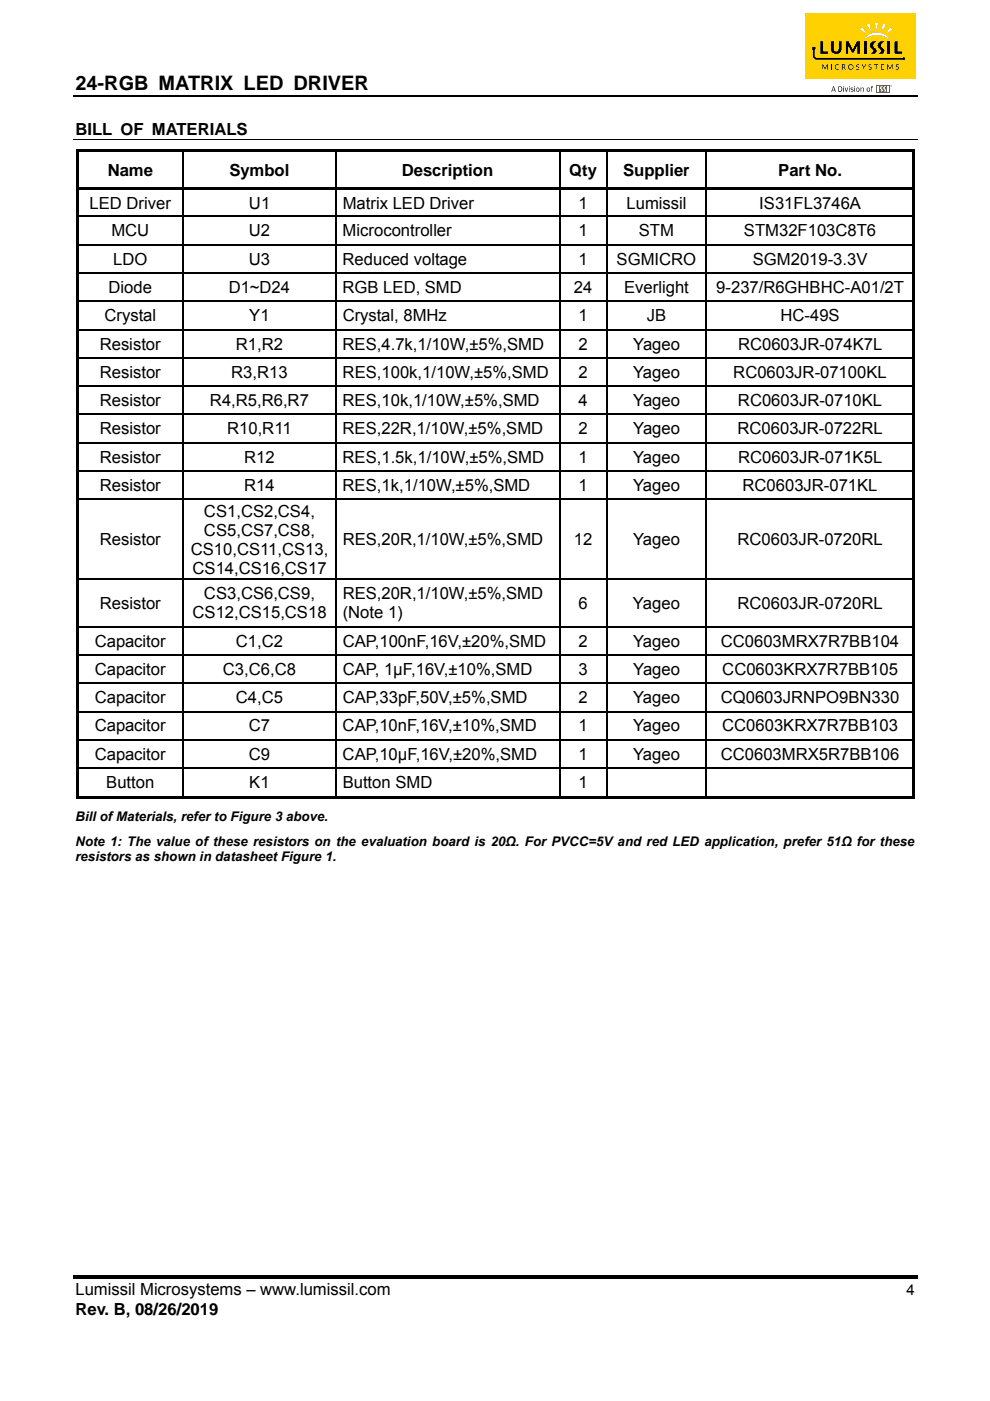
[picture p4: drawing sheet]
<svg xmlns="http://www.w3.org/2000/svg" width="210mm" height="297mm" viewBox="0 0 210 297" stroke-linecap="round" stroke-linejoin="round" font-family="sans-serif">
<path d="M15.5 20.4h179" fill="none" stroke="#000" stroke-width=".34"/>
<path d="M15.5 270.3h179v.7h-179z" fill="#000"/>
<path d="M170.8 2.8h23.4v13.9h-23.4z" fill="#ffd100"/>
<g fill="#000">
<path d="M174.4 13.6h.2l.4 .8 .4-.7 .2-.1v1.2h-.2v-1l-.4 .8-.5-.8-.1 1zM176.3 13.6h.1v1.2h-.1zM177.1 13.9a.46 .46 0 0 1 .8-.1 .45 .45 0 0 0-.6 .1 .45 .45 0 0 0 0 .6 .45 .45 0 0 0 .6 0 .53 .53 0 0 1-.7 .1 .53 .53 0 0 1-.1-.7zM181.7 13.8l.3-.2 .3 .1-.1 .1a.23 .23 0 0 0-.3-.1 .23 .23 0 0 0-.1 .4 .23 .23 0 0 0 .3 0 .35 .35 0 0 1 0 .6 .35 .35 0 0 1-.5-.2h.1a.25 .25 0 0 0 .3 .2 .25 .25 0 0 0 .1-.4 .25 .25 0 0 0-.3-.1l-.2-.1zM182.8 13.6l.1 .1 .3 .5 .3-.5 .2-.1-.4 .7v.5h-.1v-.5zM184.3 13.8l.3-.2 .3 .1-.1 .1a.23 .23 0 0 0-.3-.1 .23 .23 0 0 0-.1 .4 .23 .23 0 0 0 .3 0 .34 .34 0 0 1 .1 .6 .34 .34 0 0 1-.6-.2h.1a.25 .25 0 0 0 .3 .2 .25 .25 0 0 0 .1-.4 .25 .25 0 0 0-.3-.1l-.2-.1zM185.4 13.6h.9v.2h-.4v1h-.1v-1h-.4zM186.9 13.6h.6v.2h-.5v.3h.4l-.4 .1v.4h.5v.2h-.6zM188.2 13.6h.1l.4 .8 .5-.8h.1v1.2l-.1-1-.4 .8-.5-.8v1h-.1zM190.1 13.8l.3-.2 .2 .1v.1a.24 .24 0 0 0-.3 0 .24 .24 0 0 0-.1 .3 .24 .24 0 0 0 .3 .1 .34 .34 0 0 1 0 .5 .34 .34 0 0 1-.5-.2h.1a.24 .24 0 0 0 .3 .2 .24 .24 0 0 0 .1-.4 .24 .24 0 0 0-.3-.1l-.2-.2z"/>
<path d="M178.6 13.6h.3a.34 .34 0 0 1 .4 .3 .34 .34 0 0 1-.3 .4l.4 .5h-.1l-.4-.5h-.2v.5h-.1zM178.7 13.8v.4l.5-.1a.28 .28 0 0 0-.2-.3 .28 .28 0 0 0-.3 0z"/>
<path d="M179.9 14.2a.58 .58 0 0 1 1.1 0 .58 .58 0 0 1-1.1 0zM180 14.2a.43 .43 0 0 0 .8 0 .43 .43 0 0 0-.8 0z"/>
</g>
<path d="M188.8 18.2a.2 .2 0 0 1 .4 0 .2 .2 0 0 1-.4 0zM188.9 18.2a.14 .14 0 0 0 .2 0 .14 .14 0 0 0-.2 0zM188.9 18.1l.2 .2h-.2zM188.9 18.1l.1 .1z" fill="#010101"/>
<path d="M185.9 18h2.8v1.7h-2.8z" fill="#c42032"/>
<g fill="#fff">
<path d="M186.2 18.3h.3v1.1h-.3z"/>
<path d="M186.8 18.4h.5a.4 .4 0 0 0-.3 .3 .4 .4 0 0 0 .3 .4l-.2 .3h-.4l.2-.2-.1-.3a.32 .32 0 0 1-.2-.2 .32 .32 0 0 1 .2-.3z"/>
<path d="M187.4 18.5l.5-.2a.47 .47 0 0 0-.2 .4 .47 .47 0 0 0 .2 .4l-.1 .3h-.4l.3-.2-.4-.5z"/>
<path d="M188.2 18.3h.3v1.1h-.3z"/>
</g>
<path d="M174 8.7h.6v2.2h1v.5h-1.6zM176.2 8.7h.7v1.4a.54 .54 0 0 0 .3 .8 .54 .54 0 0 0 .7-.5v-1.7h.6v1a1.29 1.29 0 0 1-1 1.7 1.03 1.03 0 0 1-1.3-1zM179.4 8.7l.6 .1 .9 1.7 .8-1.7 .7-.1v2.7h-.6v-1.7l-.7 1.3-.2 .2-.2-.1-.8-1.4v1.7h-.5zM183.3 8.7h.6v2.7h-.6zM184.8 9a1 1 0 0 1 1.1-.3v.1a.78 .78 0 0 0-.7 .7 .78 .78 0 0 0 .5 .9 .61 .61 0 0 1-.2 1h-.9a.61 .61 0 0 0 .6-.5 .61 .61 0 0 0-.4-.7 .73 .73 0 0 1 0-1.2zM186.4 9a.91 .91 0 0 1 1.2-.2 .77 .77 0 0 0-.7 .7 .77 .77 0 0 0 .5 .9 .61 .61 0 0 1-.2 1h-.9a.61 .61 0 0 0 .6-.5 .61 .61 0 0 0-.4-.7 .73 .73 0 0 1-.1-1.2zM188.2 8.7h.6v2.7h-.6zM189.7 8.7h.7v2.2h.9v.5h-1.6z" fill="#000"/>
<g fill="#fff">
<path d="M183.5 8a3.3 3.3 0 0 1 5.1 .3 4.7 4.7 0 0 0-5.3 0z"/>
<path d="M183.8 5.2l.7-.2 .2 1.6z"/>
<path d="M187.3 5l.6 .2-.9 1.4z"/>
<path d="M185.6 4.8h.7l-.4 1.6z"/>
<path d="M182.4 6.2l.5-.4 .9 1.4z"/>
<path d="M188.8 5.8l.5 .4-1.4 .9z"/>
</g>
<g fill="#000">
<path d="M179.2 18.6h.1l.2 .7 .2-.7h.2l-.3 .9h-.1zM180.4 18.7l.6-.1-.4 .2 .4 .4-.3 .3-.3-.2h.5l-.1-.2a.34 .34 0 0 1-.4-.4zM182.5 18.6l.1 .1 .4-.1 .2 .1v.8h-.1l-.2-.8-.3 .1-.1 .7zM184.9 18.3h.3l-.3 .2 .2 .1-.2 .1v.8l-.2-.8zM172.3 9.9h.7v.7h-.2v1.4l.3 .3h18.3a.31 .31 0 0 1 .5 0 .31 .31 0 0 1-.1 .5 .31 .31 0 0 1-.4-.2h-18.4l-.6-.5zM16.1 31.7h.6v.6h-.6zM16.1 31.7h178v.6h-178zM16.1 32.3h.6v7.5h-.6zM193.5 31.7h.6v.6h-.6zM193.5 32.3h.6v7.5h-.6zM16.1 39.8h178v.5h-178zM16.1 40.3h.6v5.5h-.6z"/>
<path d="M16.1 45.8h.6v.2h-.6zM16.1 46h.6v5.8h-.6zM16.1 51.8h.6v.2h-.6zM16.1 52h.6v5.7h-.6zM16.1 57.7h.6v.3h-.6zM38.8 45.8h.2v.2h-.2zM38.8 51.8h.2v.2h-.2zM38.8 57.7h.2v.3h-.2zM71.1 45.8h.2v.2h-.2zM71.1 51.8h.2v.2h-.2zM71.1 57.7h.2v.3h-.2zM118.6 45.8h.2v.2h-.2z"/>
<path d="M118.6 51.8h.2v.2h-.2zM118.6 57.7h.2v.3h-.2zM128.5 45.8h.3v.2h-.3zM128.5 51.8h.3v.2h-.3zM128.5 57.7h.3v.3h-.3zM149.7 45.8h.3v.2h-.3zM149.7 51.8h.3v.2h-.3zM149.7 57.7h.3v.3h-.3zM193.5 40.3h.6v5.5h-.6zM193.5 45.8h.6v.2h-.6zM193.5 46h.6v5.8h-.6zM193.5 51.8h.6v.2h-.6z"/>
<path d="M193.5 52h.6v5.7h-.6zM193.5 57.7h.6v.3h-.6zM16.1 58h.6v5.8h-.6zM16.1 63.8h.6v.2h-.6zM16.1 64h.6v5.7h-.6zM16.1 69.7h.6v.3h-.6zM16.1 70h.6v5.7h-.6zM16.1 75.7h.6v.3h-.6zM38.8 63.8h.2v.2h-.2zM38.8 69.7h.2v.3h-.2zM38.8 75.7h.2v.3h-.2zM71.1 63.8h.2v.2h-.2z"/>
<path d="M71.1 69.7h.2v.3h-.2zM71.1 75.7h.2v.3h-.2zM118.6 63.8h.2v.2h-.2zM118.6 69.7h.2v.3h-.2zM118.6 75.7h.2v.3h-.2zM128.5 63.8h.3v.2h-.3zM128.5 69.7h.3v.3h-.3zM128.5 75.7h.3v.3h-.3zM149.7 63.8h.3v.2h-.3zM149.7 69.7h.3v.3h-.3zM149.7 75.7h.3v.3h-.3zM193.5 58h.6v5.8h-.6z"/>
<path d="M193.5 63.8h.6v.2h-.6zM193.5 64h.6v5.7h-.6zM193.5 69.7h.6v.3h-.6zM193.5 70h.6v5.7h-.6zM193.5 75.7h.6v.3h-.6zM16.1 76h.6v5.7h-.6zM16.1 81.7h.6v.3h-.6zM16.1 82h.6v5.7h-.6zM16.1 87.7h.6v.3h-.6zM16.1 88h.6v5.7h-.6zM16.1 93.7h.6v.3h-.6zM16.1 94h.6v5.7h-.6z"/>
<path d="M38.8 81.7h.2v.3h-.2zM38.8 87.7h.2v.3h-.2zM38.8 93.7h.2v.3h-.2zM71.1 81.7h.2v.3h-.2zM71.1 87.7h.2v.3h-.2zM71.1 93.7h.2v.3h-.2zM118.6 81.7h.2v.3h-.2zM118.6 87.7h.2v.3h-.2zM118.6 93.7h.2v.3h-.2zM128.5 81.7h.3v.3h-.3zM128.5 87.7h.3v.3h-.3zM128.5 93.7h.3v.3h-.3z"/>
<path d="M149.7 81.7h.3v.3h-.3zM149.7 87.7h.3v.3h-.3zM149.7 93.7h.3v.3h-.3zM193.5 76h.6v5.7h-.6zM193.5 81.7h.6v.3h-.6zM193.5 82h.6v5.7h-.6zM193.5 87.7h.6v.3h-.6zM193.5 88h.6v5.7h-.6zM193.5 93.7h.6v.3h-.6zM193.5 94h.6v5.7h-.6zM16.1 99.7h.6v.3h-.6zM16.1 100h.6v5.7h-.6z"/>
<path d="M16.1 105.7h.6v.3h-.6zM38.8 99.7h.2v.3h-.2zM38.8 105.7h.2v.3h-.2zM71.1 99.7h.2v.3h-.2zM71.1 105.7h.2v.3h-.2zM118.6 99.7h.2v.3h-.2zM118.6 105.7h.2v.3h-.2zM128.5 99.7h.3v.3h-.3zM128.5 105.7h.3v.3h-.3zM149.7 99.7h.3v.3h-.3zM149.7 105.7h.3v.3h-.3zM193.5 99.7h.6v.3h-.6z"/>
<path d="M193.5 100h.6v5.7h-.6zM193.5 105.7h.6v.3h-.6zM16.1 106h.6v16.7h-.6zM16.1 122.7h.6v.3h-.6zM16.1 123h.6v9.7h-.6zM16.1 132.7h.6v.3h-.6zM16.1 133h.6v5.7h-.6zM16.1 138.7h.6v.3h-.6zM38.8 122.7h.2v.3h-.2zM38.8 132.7h.2v.3h-.2zM38.8 138.7h.2v.3h-.2zM71.1 122.7h.2v.3h-.2z"/>
<path d="M71.1 132.7h.2v.3h-.2zM71.1 138.7h.2v.3h-.2zM118.6 122.7h.2v.3h-.2zM118.6 132.7h.2v.3h-.2zM118.6 138.7h.2v.3h-.2zM128.5 122.7h.3v.3h-.3zM128.5 132.7h.3v.3h-.3zM128.5 138.7h.3v.3h-.3zM149.7 122.7h.3v.3h-.3zM149.7 132.7h.3v.3h-.3zM149.7 138.7h.3v.3h-.3zM193.5 106h.6v16.7h-.6z"/>
<path d="M193.5 122.7h.6v.3h-.6zM193.5 123h.6v9.7h-.6zM193.5 132.7h.6v.3h-.6zM193.5 133h.6v5.7h-.6zM193.5 138.7h.6v.3h-.6zM16.1 139h.6v5.7h-.6zM16.1 144.7h.6v.3h-.6zM16.1 145h.6v5.7h-.6zM16.1 150.7h.6v.3h-.6zM16.1 151h.6v5.7h-.6zM16.1 156.7h.6v.3h-.6zM38.8 144.7h.2v.3h-.2z"/>
<path d="M38.8 150.7h.2v.3h-.2zM38.8 156.7h.2v.3h-.2zM71.1 144.7h.2v.3h-.2zM71.1 150.7h.2v.3h-.2zM71.1 156.7h.2v.3h-.2zM118.6 144.7h.2v.3h-.2zM118.6 150.7h.2v.3h-.2zM118.6 156.7h.2v.3h-.2zM128.5 144.7h.3v.3h-.3zM128.5 150.7h.3v.3h-.3zM128.5 156.7h.3v.3h-.3zM149.7 144.7h.3v.3h-.3z"/>
<path d="M149.7 150.7h.3v.3h-.3zM149.7 156.7h.3v.3h-.3zM193.5 139h.6v5.7h-.6zM193.5 144.7h.6v.3h-.6zM193.5 145h.6v5.7h-.6zM193.5 150.7h.6v.3h-.6zM193.5 151h.6v5.7h-.6zM193.5 156.7h.6v.3h-.6zM16.1 157h.6v5.7h-.6zM16.1 162.7h.6v.3h-.6zM16.1 163h.6v6.2h-.6zM16.1 168.7h22.7v.5h-22.7z"/>
<path d="M38.8 162.7h.2v.3h-.2zM38.8 168.7h32.3v.5h-32.3zM71.1 162.7h.2v.3h-.2zM71.1 168.7h47.5v.5h-47.5zM118.6 162.7h.2v.3h-.2zM118.6 168.7h9.9v.5h-9.9zM128.5 162.7h.3v.3h-.3zM128.5 168.7h21.2v.5h-21.2zM149.7 162.7h.3v.3h-.3zM149.7 168.7h43.8v.5h-43.8zM193.5 157h.6v5.7h-.6zM193.5 162.7h.6v.3h-.6z"/>
<path d="M193.5 163h.6v6.2h-.6zM193.5 168.7h.6v.5h-.6z"/>
<path d="M176.7 18.3h.2l.4 1.2h-.2l-.1-.3h-.5v.3h-.2zM176.8 18.4l-.2 .6h.4z"/>
<path d="M177.8 18.3a.61 .61 0 0 1 .8 .6 .61 .61 0 0 1-.8 .6zM177.9 18.4v.9h.2a.45 .45 0 0 0 .4-.5 .45 .45 0 0 0-.6-.4z"/>
<path d="M178.8 18.3l.2 .1zM178.8 18.6h.2v.9h-.2z"/>
<path d="M180.1 18.3l.1 .1zM180.1 18.6l.1 .9z"/>
<path d="M181.2 18.3l.2 .1zM181.2 18.6h.2v.9h-.2z"/>
<path d="M181.5 19a.45 .45 0 0 1 .9 0 .45 .45 0 0 1-.9 0zM181.6 19a.3 .3 0 0 0 .6 0 .3 .3 0 0 0-.6 0z"/>
<path d="M183.8 19a.42 .42 0 0 1 .8 0 .42 .42 0 0 1-.8 0zM183.9 19a.3 .3 0 0 0 .6 0 .3 .3 0 0 0-.6 0z"/>
</g>
<path d="M15.5 29.5h179" fill="none" stroke="#000" stroke-width=".21"/>
<g fill="none" stroke="#000" stroke-width=".25">
<path d="M38.9 32.3v7.5M71.2 32.3v7.5M118.7 32.3v7.5M128.7 32.3v7.5M149.8 32.3v7.5M16.7 45.9h22.1M16.7 51.9h22.1M16.7 57.9h22.1M38.9 40.3v5.5M38.9 46v5.8M38.9 52v5.7M38.9 58v5.8"/>
<path d="M39 45.9h32.1M39 51.9h32.1M39 57.9h32.1M71.2 40.3v5.5M71.2 46v5.8M71.2 52v5.7M71.2 58v5.8M71.3 45.9h47.3M71.3 51.9h47.3M71.3 57.9h47.3M118.7 40.3v5.5M118.7 46v5.8"/>
<path d="M118.7 52v5.7M118.7 58v5.8M118.8 45.9h9.7M118.8 51.9h9.7M118.8 57.9h9.7M128.7 40.3v5.5M128.7 46v5.8M128.7 52v5.7M128.7 58v5.8M128.8 45.9h20.9M128.8 51.9h20.9M128.8 57.9h20.9"/>
<path d="M149.8 40.3v5.5M149.8 46v5.8M149.8 52v5.7M149.8 58v5.8M150 45.9h43.5M150 51.9h43.5M150 57.9h43.5M16.7 63.9h22.1M16.7 69.9h22.1M16.7 75.9h22.1M38.9 64v5.7M38.9 70v5.7"/>
<path d="M38.9 76v5.7M39 63.9h32.1M39 69.9h32.1M39 75.9h32.1M71.2 64v5.7M71.2 70v5.7M71.2 76v5.7M71.3 63.9h47.3M71.3 69.9h47.3M71.3 75.9h47.3M118.7 64v5.7M118.7 70v5.7"/>
<path d="M118.7 76v5.7M118.8 63.9h9.7M118.8 69.9h9.7M118.8 75.9h9.7M128.7 64v5.7M128.7 70v5.7M128.7 76v5.7M128.8 63.9h20.9M128.8 69.9h20.9M128.8 75.9h20.9M149.8 64v5.7M149.8 70v5.7"/>
<path d="M149.8 76v5.7M150 63.9h43.5M150 69.9h43.5M150 75.9h43.5M16.7 81.9h22.1M16.7 87.9h22.1M16.7 93.9h22.1M16.7 99.9h22.1M38.9 82v5.7M38.9 88v5.7M38.9 94v5.7M39 81.9h32.1"/>
<path d="M39 87.9h32.1M39 93.9h32.1M39 99.9h32.1M71.2 82v5.7M71.2 88v5.7M71.2 94v5.7M71.3 81.9h47.3M71.3 87.9h47.3M71.3 93.9h47.3M71.3 99.9h47.3M118.7 82v5.7M118.7 88v5.7"/>
<path d="M118.7 94v5.7M118.8 81.9h9.7M118.8 87.9h9.7M118.8 93.9h9.7M118.8 99.9h9.7M128.7 82v5.7M128.7 88v5.7M128.7 94v5.7M128.8 81.9h20.9M128.8 87.9h20.9M128.8 93.9h20.9M128.8 99.9h20.9"/>
<path d="M149.8 82v5.7M149.8 88v5.7M149.8 94v5.7M150 81.9h43.5M150 87.9h43.5M150 93.9h43.5M150 99.9h43.5M16.7 105.9h22.1M38.9 100v5.7M38.9 106v16.7M39 105.9h32.1M71.2 100v5.7"/>
<path d="M71.2 106v16.7M71.3 105.9h47.3M118.7 100v5.7M118.7 106v16.7M118.8 105.9h9.7M128.7 100v5.7M128.7 106v16.7M128.8 105.9h20.9M149.8 100v5.7M149.8 106v16.7M150 105.9h43.5M16.7 122.9h22.1"/>
<path d="M16.7 132.9h22.1M16.7 138.9h22.1M38.9 123v9.7M38.9 133v5.7M38.9 139v5.7M39 122.9h32.1M39 132.9h32.1M39 138.9h32.1M71.2 123v9.7M71.2 133v5.7M71.2 139v5.7M71.3 122.9h47.3"/>
<path d="M71.3 132.9h47.3M71.3 138.9h47.3M118.7 123v9.7M118.7 133v5.7M118.7 139v5.7M118.8 122.9h9.7M118.8 132.9h9.7M118.8 138.9h9.7M128.7 123v9.7M128.7 133v5.7M128.7 139v5.7M128.8 122.9h20.9"/>
<path d="M128.8 132.9h20.9M128.8 138.9h20.9M149.8 123v9.7M149.8 133v5.7M149.8 139v5.7M150 122.9h43.5M150 132.9h43.5M150 138.9h43.5M16.7 144.8h22.1M16.7 150.9h22.1M16.7 156.8h22.1M38.9 145v5.7"/>
<path d="M38.9 151v5.7M38.9 157v5.7M39 144.8h32.1M39 150.9h32.1M39 156.8h32.1M71.2 145v5.7M71.2 151v5.7M71.2 157v5.7M71.3 144.8h47.3M71.3 150.9h47.3M71.3 156.8h47.3M118.7 145v5.7"/>
<path d="M118.7 151v5.7M118.7 157v5.7M118.8 144.8h9.7M118.8 150.9h9.7M118.8 156.8h9.7M128.7 145v5.7M128.7 151v5.7M128.7 157v5.7M128.8 144.8h20.9M128.8 150.9h20.9M128.8 156.8h20.9M149.8 145v5.7"/>
<path d="M149.8 151v5.7M149.8 157v5.7M150 144.8h43.5M150 150.9h43.5M150 156.8h43.5M16.7 162.8h22.1M38.9 163v5.7M39 162.8h32.1M71.2 163v5.7M71.3 162.8h47.3M118.7 163v5.7M118.8 162.8h9.7"/>
<path d="M128.7 163v5.7M128.8 162.8h20.9M149.8 163v5.7M150 162.8h43.5"/>
</g>
<text font-size="4.2" x="16" y="19">24-RGB MATRIX LED DRIVER</text>
<g font-size="3.5">
<text x="16" y="28.7">BILL OF MATERIALS</text>
<text x="22.8" y="37.3">Name</text>
<text x="48.7" y="37.3">Symbol</text>
<text x="85.2" y="37.3">Description</text>
<text x="120.7" y="37.3">Qty</text>
<text x="132.2" y="37.3">Supplier</text>
<text x="165.1" y="37.3">Part No.</text>
<text x="19" y="44.3">LED Driver</text>
<text x="52.8" y="44.3">U1</text>
<text x="72.7" y="44.3">Matrix LED Driver</text>
<text x="122.7" y="44.3">1</text>
<text x="132.9" y="44.3">Lumissil</text>
<text x="161" y="44.3">IS31FL3746A</text>
<text x="23.6" y="50.1">MCU</text>
<text x="52.8" y="50.1">U2</text>
<text x="72.7" y="50.1">Microcontroller</text>
<text x="122.7" y="50.1">1</text>
<text x="135.5" y="50.1">STM</text>
<text x="157.8" y="50.1">STM32F103C8T6</text>
<text x="24" y="56.1">LDO</text>
<text x="52.8" y="56.1">U3</text>
<text x="72.7" y="56.1">Reduced voltage</text>
<text x="122.7" y="56.1">1</text>
<text x="130.8" y="56.1">SGMICRO</text>
<text x="159.7" y="56.1">SGM2019-3.3V</text>
<text x="23" y="62.1">Diode</text>
<text x="48.5" y="62.1">D1~D24</text>
<text x="72.7" y="62.1">RGB LED, SMD</text>
<text x="121.7" y="62.1">24</text>
<text x="132.4" y="62.1">Everlight</text>
<text x="151.9" y="62.1">9-237/R6GHBHC-A01/2T</text>
<text x="22.2" y="68.1">Crystal</text>
<text x="52.9" y="68.1">Y1</text>
<text x="72.7" y="68.1">Crystal, 8MHz</text>
<text x="122.7" y="68.1">1</text>
<text x="137.2" y="68.1">JB</text>
<text x="165.6" y="68.1">HC-49S</text>
<text x="21.2" y="74.1">Resistor</text>
<text x="50" y="74.1">R1,R2</text>
<text x="72.7" y="74.1">RES,4.7k,1/10W,±5%,SMD</text>
<text x="122.7" y="74.1">2</text>
<text x="134.3" y="74.1">Yageo</text>
<text x="156.5" y="74.1">RC0603JR-074K7L</text>
<text x="21.2" y="80.1">Resistor</text>
<text x="49" y="80.1">R3,R13</text>
<text x="72.7" y="80.1">RES,100k,1/10W,±5%,SMD</text>
<text x="122.7" y="80.1">2</text>
<text x="134.3" y="80.1">Yageo</text>
<text x="155.5" y="80.1">RC0603JR-07100KL</text>
<text x="21.2" y="86.1">Resistor</text>
<text x="44.5" y="86.1">R4,R5,R6,R7</text>
<text x="72.7" y="86.1">RES,10k,1/10W,±5%,SMD</text>
<text x="122.7" y="86.1">4</text>
<text x="134.3" y="86.1">Yageo</text>
<text x="156.5" y="86.1">RC0603JR-0710KL</text>
<text x="21.2" y="92.1">Resistor</text>
<text x="48.2" y="92.1">R10,R11</text>
<text x="72.6" y="92.1">RES,22R,1/10W,±5%,SMD</text>
<text x="122.7" y="92.1">2</text>
<text x="134.3" y="92.1">Yageo</text>
<text x="156.4" y="92.1">RC0603JR-0722RL</text>
<text x="21.2" y="98.1">Resistor</text>
<text x="51.8" y="98.1">R12</text>
<text x="72.7" y="98.1">RES,1.5k,1/10W,±5%,SMD</text>
<text x="122.7" y="98.1">1</text>
<text x="134.3" y="98.1">Yageo</text>
<text x="156.5" y="98.1">RC0603JR-071K5L</text>
<text x="21.2" y="104.1">Resistor</text>
<text x="51.8" y="104.1">R14</text>
<text x="72.7" y="104.1">RES,1k,1/10W,±5%,SMD</text>
<text x="122.7" y="104.1">1</text>
<text x="134.3" y="104.1">Yageo</text>
<text x="157.5" y="104.1">RC0603JR-071KL</text>
<text x="43.3" y="109.5">CS1,CS2,CS4,</text>
<text x="43.3" y="113.6">CS5,CS7,CS8,</text>
<text x="21.2" y="115.6">Resistor</text>
<text x="40.5" y="117.6">CS10,CS11,CS13,</text>
<text x="72.7" y="115.6">RES,20R,1/10W,±5%,SMD</text>
<text x="121.7" y="115.6">12</text>
<text x="134.3" y="115.6">Yageo</text>
<text x="156.4" y="115.6">RC0603JR-0720RL</text>
<text x="40.8" y="121.7">CS14,CS16,CS17</text>
<text x="21.2" y="129.1">Resistor</text>
<text x="40.8" y="131.1">CS12,CS15,CS18</text>
<text x="43.3" y="127.1">CS3,CS6,CS9,</text>
<text x="72.7" y="127.1">RES,20R,1/10W,±5%,SMD</text>
<text x="72.7" y="131.1">(Note 1)</text>
<text x="122.7" y="129.1">6</text>
<text x="134.3" y="129.1">Yageo</text>
<text x="156.4" y="129.1">RC0603JR-0720RL</text>
<text x="20.1" y="137.1">Capacitor</text>
<text x="50" y="137.1">C1,C2</text>
<text x="72.7" y="137.1">CAP,100nF,16V,±20%,SMD</text>
<text x="122.7" y="137.1">2</text>
<text x="134.3" y="137.1">Yageo</text>
<text x="152.9" y="137.1">CC0603MRX7R7BB104</text>
<text x="20.1" y="143.1">Capacitor</text>
<text x="47.3" y="143.1">C3,C6,C8</text>
<text x="72.7" y="143.1">CAP, 1µF,16V,±10%,SMD</text>
<text x="122.7" y="143.1">3</text>
<text x="134.3" y="143.1">Yageo</text>
<text x="153.2" y="143.1">CC0603KRX7R7BB105</text>
<text x="20.1" y="149.1">Capacitor</text>
<text x="50" y="149.1">C4,C5</text>
<text x="72.7" y="149.1">CAP,33pF,50V,±5%,SMD</text>
<text x="122.7" y="149.1">2</text>
<text x="134.3" y="149.1">Yageo</text>
<text x="152.9" y="149.1">CQ0603JRNPO9BN330</text>
<text x="20.1" y="155.1">Capacitor</text>
<text x="52.8" y="155.1">C7</text>
<text x="72.7" y="155.1">CAP,10nF,16V,±10%,SMD</text>
<text x="122.7" y="155.1">1</text>
<text x="134.3" y="155.1">Yageo</text>
<text x="153.2" y="155.1">CC0603KRX7R7BB103</text>
<text x="20.1" y="161.1">Capacitor</text>
<text x="52.8" y="161.1">C9</text>
<text x="72.7" y="161.1">CAP,10µF,16V,±20%,SMD</text>
<text x="122.7" y="161.1">1</text>
<text x="134.3" y="161.1">Yageo</text>
<text x="152.9" y="161.1">CC0603MRX5R7BB106</text>
<text x="22.5" y="167.1">Button</text>
<text x="52.9" y="167.1">K1</text>
<text x="72.7" y="167.1">Button SMD</text>
<text x="122.7" y="167.1">1</text>
<text x="16" y="274.7">Lumissil Microsystems – www.lumissil.com</text>
<text x="16" y="278.7">Rev. B, 08/26/2019</text>
</g>
<text font-size="3.2" x="192.3" y="274.7">4</text>
<g font-size="2.8">
<text x="16" y="174">Bill of Materials, refer to Figure 3 above.</text>
<text x="16" y="179.3">Note 1: The value of these resistors on the evaluation board is 20Ω. For PVCC=5V and red LED application, prefer 51Ω for these</text>
<text x="16" y="182.6">resistors as shown in datasheet Figure 1.</text>
</g>
</svg>
